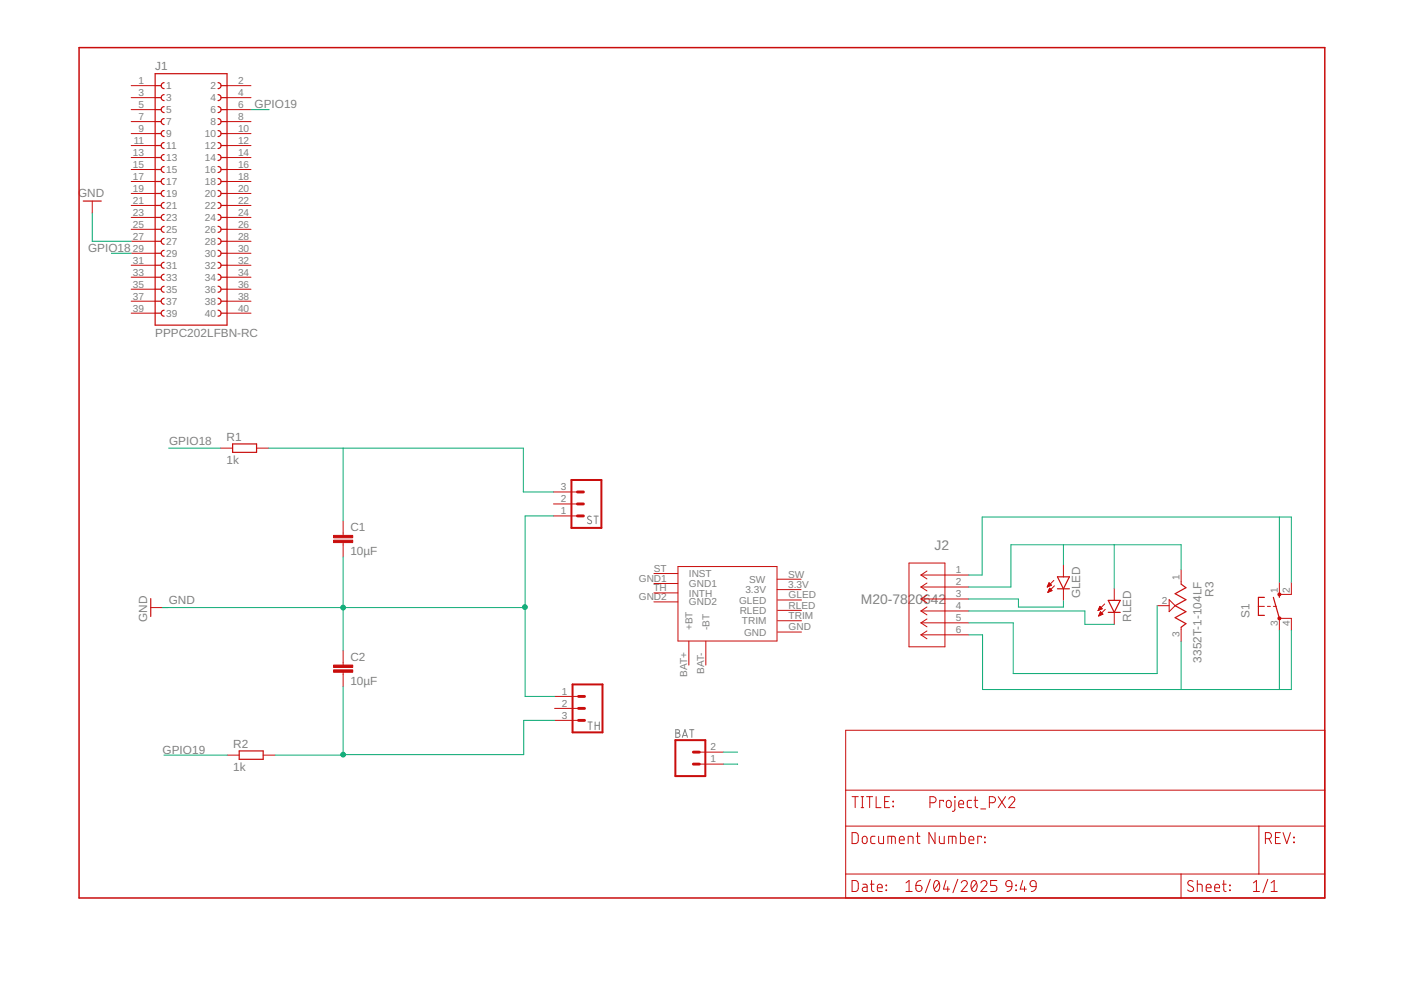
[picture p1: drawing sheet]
<svg xmlns="http://www.w3.org/2000/svg" width="297mm" height="210mm" viewBox="0 0 297 210" stroke-linecap="round" stroke-linejoin="round" font-family="sans-serif">
<g fill="none" stroke="#808080" stroke-width=".21">
<path d="M125.3 109.6a.41 .41 0 0 0-.6-.1 .41 .41 0 0 0 .1 .6l.5 .3a.44 .44 0 0 1-.1 .7 .44 .44 0 0 1-.7-.3M125.9 109.4h1M126.4 109.4v1.6M124.7 153.1h.9M125.1 153.1v1.6M126.2 153.1v1.6M126.2 153.8h.9M127.1 153.1v1.6M143.3 154.7h.4a.36 .36 0 0 1 .4 .4 .36 .36 0 0 1-.4 .3 .46 .46 0 0 1 .5 .5 .46 .46 0 0 1-.5 .4h-.4zM143.3 155.4h.4M144.7 156.3l.5-1.6 .6 1.6M144.8 155.9h.8"/>
<path d="M146.2 154.7h.9M146.7 154.7v1.6"/>
</g>
<path d="M16.8 10.1h264.1v180.3h-264.1z" fill="none" stroke="#c90d0c" stroke-width=".32"/>
<g fill="none" stroke="#c90d0c" stroke-width=".21">
<path d="M27.8 18.2h5.1M48.1 18.2h5.1M27.8 20.7h5.1M27.8 23.2h5.1M27.8 25.8h5.1M27.8 28.3h5.1M27.8 30.9h5.1M27.8 33.4h5.1M27.8 35.9h5.1M27.8 38.5h5.1M48.1 20.7h5.1M48.1 23.2h5.1"/>
<path d="M48.1 25.8h5.1M48.1 28.3h5.1M48.1 30.9h5.1M48.1 33.4h5.1M48.1 35.9h5.1M48.1 38.5h5.1M19.6 42.6v2.6M27.8 41h5.1M27.8 43.6h5.1M27.8 46.1h5.1M27.8 48.6h5.1M27.8 51.2h5.1"/>
<path d="M27.8 53.7h5.1M27.8 56.2h5.1M27.8 58.8h5.1M48.1 41h5.1M48.1 43.6h5.1M48.1 46.1h5.1M48.1 48.6h5.1M48.1 51.2h5.1M48.1 53.7h5.1M48.1 56.2h5.1M48.1 58.8h5.1M27.8 61.3h5.1"/>
<path d="M27.8 63.9h5.1M27.8 66.4h5.1M48.1 61.3h5.1M48.1 63.9h5.1M48.1 66.4h5.1M46.8 95h2.5M54.4 95h2.5M72.7 110.5v3M72.7 115v3.1M117.3 109.4h5.1M117.3 106.8h5.1M117.3 104.3h5.1"/>
<path d="M192.7 119.4h7.6v17.7h-7.6zM225.5 119.8v2.5M32 128.8h2.5M72.7 138v3M138.6 123.7h5.1M138.6 121.6h5.1M138.6 125.7h5.1M138.6 127.6h5.1M143.7 120.1h21v15.8h-21zM146 135.9v5.1M149.6 135.9v5.1M164.8 122.8h5"/>
<path d="M164.8 125h5M164.9 127.2h5M164.9 129.4h5M164.9 131.6h5M164.9 134h5M195.3 121.9h10.1M195.3 124.5h10.1M195.3 127h10.1M195.3 129.5h10.1M195.3 132.1h10.1M195.3 134.6h10.1M195.3 121.9l1.2 .8"/>
<path d="M195.3 124.5l1.2 .8M195.3 127l1.2 .8M195.3 129.5l1.2 .9M195.3 132.1l1.2 .8M195.3 134.6l1.2 .8M196.5 121.1l-1.2 .8M196.5 123.6l-1.2 .9M196.5 126.2l-1.2 .8M196.5 128.7l-1.2 .8M196.5 131.2l-1.2 .9M196.5 133.8l-1.2 .8M222.1 124.4h.1"/>
<path d="M222.1 124.3h.3M222.2 124.2h.5M222.2 124.1h.7M222.2 125.5h.2M222.2 123.9h.6M222.2 125.4h.5M222.3 123.8h.4M222.3 125.3h.6M222.4 123.7h.1M222.4 125.1h.6M222.4 123.6l-.4 .9M222.4 123.6l.5 .5-.9 .4"/>
<path d="M222.4 123.6h.1M222.4 125h.5M222.5 124.9h.2M222.5 124.8h.1M222.5 124.7l.6 .5-.9 .4zM223.4 123.1l-1.4 1.4M223.6 124.2l-1.4 1.4M225.5 124.8v2.6M232.9 129.4h.1M232.9 129.2h.4M233 129.1h.6M233 130.6h.1"/>
<path d="M233 129h.6M233 130.5h.3M233.1 128.9h.4M233.1 130.3h.5M233.1 128.8h.3M233.1 130.2h.7M233.2 130.1h.5M233.2 128.6h.1M233.2 128.6l.5 .5-.9 .4zM233.2 130h.4M233.3 129.8h.2M233.3 129.7h.1"/>
<path d="M233.8 130.2l-.5-.5-.4 .9M233.8 130.2l-.9 .4M234.2 128.1l-1.4 1.4M234.3 129.2l-1.4 1.4M236.2 124.8v2.5M236.2 129.8v2.6M245.3 128.4h2.6M247.9 127.1l1.3 1.3-1.3 1.3zM250.4 120.8v3M250.4 133v3M266.8 128.6h1.3M268.7 128.6h.6"/>
<path d="M270 128.6h.6M271.3 123.5v2.5h2.5v-2.5M271.3 133.6v-2.5h2.5v2.5M72.7 142.5v3.1M117.6 147.7h5.1M117.6 150.2h5.1M117.6 152.7h5.1M148.3 159.5h5.1M179.3 154.8h101.6v35.6h-101.6zM48.2 160.1h2.5M55.8 160.1h2.5M148.3 162h5.1"/>
<path d="M179.3 175.2h101.6M179.3 167.5h101.6M180.7 176.5l.8 .1 .4 .4 .1 1.2-.2 .4-.3 .2-.8 .1zM180.7 168.9h1.3M181.3 168.9v2.3M182.6 168.9h.5M182.6 171.2h.5M182.8 168.9v2.3M182.9 177.5l.5-.2a.92 .92 0 0 1 .2 1.5l-.4 .1-.4-.4zM183.7 168.9h1.3M184.4 168.9v2.3M185.5 177.3h-.6l-.3 .4 .1 1.1 .8 .1"/>
<path d="M185.8 168.9v2.3h1M186.3 177.3v1.2l.1 .3 .3 .1h.6v-1.6M187.6 169.9h.7M188.3 178.9v-1.6l1.4 .1 .1 1.5M188.6 168.9h-1v2.3h1M189 177.3v1.6M189.3 169.9l.1 .1zM189.3 170.9l.1 .1zM190.7 178.1h1a.55 .55 0 0 0-.3-.8 .55 .55 0 0 0-.7 .5l.1 1 .9 .1M192.6 178.9v-1.6l.9 .1 .1 1.5M194.3 177.3h.8M194.5 176.5l.1 2.1 .5 .3"/>
<path d="M197.2 170.2h.6a.65 .65 0 0 0 .7-.6 .65 .65 0 0 0-.7-.7h-.6v2.3M198.2 176.5v2.4l-1.2-2.4v2.4M199.2 177.3v1.2l.1 .3 .3 .1h.6v-1.6M200 169.9v-.2h-.8v1.5M200.7 169.9l.4-.2 .4 .2 .2 .8a.52 .52 0 0 1-.5 .5 .52 .52 0 0 1-.6-.5zM201.1 178.9v-1.6l1.5 .1 .1 1.5M201.9 177.3v1.6M202.4 168.9l.1 .1zM202.5 169.7v1.9l-.2 .3-.4 .1M203.3 170.5h1a.55 .55 0 0 0-.4-.8 .55 .55 0 0 0-.6 .5l.1 .9 .9 .1M203.6 176.5v2.4l.8-.1 .2-.2v-1.1l-.2-.2h-.8M205.4 178.1h1.1a.55 .55 0 0 0-.4-.8 .55 .55 0 0 0-.7 .5l.1 1 1 .1"/>
<path d="M206 169.7h-.7l-.2 .4 .1 1 .8 .1M206.5 169.7h.8M206.8 168.9v2l.1 .2 .4 .1M207.9 171.5h1.1M208.1 177.6v-.3h-.8v1.6M208.7 178.5l.2 .2zM208.7 177.5l.2 .1zM209.8 170.2h.6a.65 .65 0 0 0 .7-.6 .65 .65 0 0 0-.7-.7h-.6v2.3M211.6 168.9l1.6 2.3M213.2 168.9l-1.6 2.3M213.9 169.4a.64 .64 0 0 1 .9-.5 .64 .64 0 0 1 .2 1l-1.1 1.3h1.3M266.9 175.2v10.1"/>
<path d="M268.3 177.8h.6a.65 .65 0 0 0 .7-.6 .65 .65 0 0 0-.7-.7h-.6v2.4M269 177.8l.6 1.1M270.4 177.6h.8M271.5 176.5h-1.1v2.4h1.1M272 176.5l.8 2.4 .8-2.4M274.3 177.5l.1 .1zM274.3 178.5l.1 .2zM179.3 185.3h101.6M180.7 186.7h.8l.4 .4 .1 1.3-.2 .4-.3 .2h-.8zM182.9 187.5h.7l.3 .4v1.1h-.6a.46 .46 0 0 1-.5-.4 .46 .46 0 0 1 .5-.5h.6M184.5 187.5h.8M184.8 186.7v1.9l.1 .3 .4 .1"/>
<path d="M186 188.2h1a.54 .54 0 0 0-.3-.7 .54 .54 0 0 0-.7 .5l.1 .9 .9 .1M187.9 187.7l.1 .1zM187.9 188.7l.1 .1zM192.1 189h1.3M192.1 187.2l.6-.5v2.3M194.2 187.7h.8a.65 .65 0 0 1 .5 .7 .65 .65 0 0 1-.7 .6 .65 .65 0 0 1-.6-.6zM195.2 186.7l-.7 .3-.3 .7M197.2 186.4l-1 2.9M198.2 186.9a.62 .62 0 0 1 .8-.1 .62 .62 0 0 1 .2 .8 .99 .99 0 0 1-.8 1.4 1.62 1.62 0 0 1-.2-2.1zM199.1 187.2l-1 1.3M200.6 186.7l-.6 1.8h1.3M200.9 188v1"/>
<path d="M203.1 186.4l-1.1 2.9M203.8 187.2a.64 .64 0 0 1 .9-.5 .64 .64 0 0 1 .2 1l-1.1 1.3h1.3M206.1 186.9a.53 .53 0 0 1 .7-.2 .53 .53 0 0 1 .3 .6 1.34 1.34 0 0 1-.6 1.7 1.4 1.4 0 0 1-.4-2.1zM207 187.2l-1 1.3M208 187.2a.64 .64 0 0 1 .9-.5 .64 .64 0 0 1 .2 1l-1.1 1.3h1.3M211.3 186.7h-1.3v1h.8a.66 .66 0 0 1 .6 .7 .66 .66 0 0 1-.6 .6h-.8M213.4 186.9a.64 .64 0 0 1 .7-.2 .64 .64 0 0 1 .4 .6v.7h-.7a.62 .62 0 0 1-.4-1.1zM214.5 188l-.3 .7-.7 .3M215.4 188.7l.1 .1zM215.4 187.7l.1 .1zM216.8 186.7l-.5 1.8h1.3M217.2 188v1"/>
<path d="M218.5 186.9a.64 .64 0 0 1 .8-.2 .64 .64 0 0 1 .4 .6v.7h-.8a.62 .62 0 0 1-.4-1.1zM219.7 188l-.3 .7-.7 .3M250.4 185.3v5.1M252.9 186.9a.58 .58 0 0 0-.8-.1 .58 .58 0 0 0 0 .9l.7 .3a.58 .58 0 0 1 .1 .9 .58 .58 0 0 1-.9 0l-.2-.2M253.9 187.5l.9 .1 .1 1.4M253.9 186.7v2.3M255.7 188.2h1.1a.54 .54 0 0 0-.4-.7 .54 .54 0 0 0-.7 .5l.1 .9 1 .1M257.5 188.2h1.1a.54 .54 0 0 0-.4-.7 .54 .54 0 0 0-.7 .5l.2 .9 .9 .1M259.2 187.5h.8M259.5 186.7v2.1l.5 .2M260.7 188.7l.1 .1zM260.7 187.7l.1 .1z"/>
<path d="M265.7 189h1.3M265.7 187.2l.7-.5v2.3M268.8 186.4l-1 2.9M269.5 189h1.3M269.5 187.2l.7-.5v2.3"/>
</g>
<g fill="none" stroke="#c90d0c" stroke-width=".25">
<path d="M32.9 18.2h1.3M32.9 15.6h15.2v53.3h-15.2zM34.8 17.5a.63 .63 0 0 0-.6 .7 .63 .63 0 0 0 .6 .6M46.2 17.5a.63 .63 0 0 1 .7 .7 .63 .63 0 0 1-.7 .6M46.9 18.2h1.2M32.9 20.7h1.3M32.9 23.2h1.3M32.9 25.8h1.3M32.9 28.3h1.3M32.9 30.9h1.3M32.9 33.4h1.3M32.9 35.9h1.3"/>
<path d="M32.9 38.5h1.3M34.8 20.1a.63 .63 0 0 0-.6 .6 .63 .63 0 0 0 .6 .6M34.8 22.6a.63 .63 0 0 0-.6 .6 .63 .63 0 0 0 .6 .7M34.8 25.1a.63 .63 0 0 0-.6 .7 .63 .63 0 0 0 .6 .6M34.8 27.7a.63 .63 0 0 0-.6 .6 .63 .63 0 0 0 .6 .7M34.8 30.2a.63 .63 0 0 0-.6 .7 .63 .63 0 0 0 .6 .6M34.8 32.8a.63 .63 0 0 0-.6 .6 .63 .63 0 0 0 .6 .6M34.8 35.3a.63 .63 0 0 0-.6 .6 .63 .63 0 0 0 .6 .7M34.8 37.8a.63 .63 0 0 0-.6 .7 .63 .63 0 0 0 .6 .6M46.2 20.1a.63 .63 0 0 1 .7 .6 .63 .63 0 0 1-.7 .6M46.2 22.6a.63 .63 0 0 1 .7 .6 .63 .63 0 0 1-.7 .7M46.2 25.1a.63 .63 0 0 1 .7 .7 .63 .63 0 0 1-.7 .6"/>
<path d="M46.2 27.7a.63 .63 0 0 1 .7 .6 .63 .63 0 0 1-.7 .7M46.2 30.2a.63 .63 0 0 1 .7 .7 .63 .63 0 0 1-.7 .6M46.2 32.8a.63 .63 0 0 1 .7 .6 .63 .63 0 0 1-.7 .6M46.2 35.3a.63 .63 0 0 1 .7 .6 .63 .63 0 0 1-.7 .7M46.2 37.8a.63 .63 0 0 1 .7 .7 .63 .63 0 0 1-.7 .6M46.9 20.7h1.2M46.9 23.2h1.2M46.9 25.8h1.2M46.9 28.3h1.2M46.9 30.9h1.2M46.9 33.4h1.2M46.9 35.9h1.2"/>
<path d="M46.9 38.5h1.2M17.7 42.6h3.8M32.9 41h1.3M32.9 43.6h1.3M32.9 46.1h1.3M32.9 48.6h1.3M32.9 51.2h1.3M32.9 53.7h1.3M32.9 56.2h1.3M32.9 58.8h1.3M34.8 40.4a.63 .63 0 0 0-.6 .6 .63 .63 0 0 0 .6 .7M34.8 42.9a.63 .63 0 0 0-.6 .7 .63 .63 0 0 0 .6 .6"/>
<path d="M34.8 45.5a.63 .63 0 0 0-.6 .6 .63 .63 0 0 0 .6 .6M34.8 48a.63 .63 0 0 0-.6 .6 .63 .63 0 0 0 .6 .7M34.8 50.5a.63 .63 0 0 0-.6 .7 .63 .63 0 0 0 .6 .6M34.8 53.1a.63 .63 0 0 0-.6 .6 .63 .63 0 0 0 .6 .6M34.8 55.6a.63 .63 0 0 0-.6 .6 .63 .63 0 0 0 .6 .7M34.8 58.1a.63 .63 0 0 0-.6 .7 .63 .63 0 0 0 .6 .6M46.2 40.4a.63 .63 0 0 1 .7 .6 .63 .63 0 0 1-.7 .7M46.2 42.9a.63 .63 0 0 1 .7 .7 .63 .63 0 0 1-.7 .6M46.2 45.5a.63 .63 0 0 1 .7 .6 .63 .63 0 0 1-.7 .6M46.2 48a.63 .63 0 0 1 .7 .6 .63 .63 0 0 1-.7 .7M46.2 50.5a.63 .63 0 0 1 .7 .7 .63 .63 0 0 1-.7 .6M46.2 53.1a.63 .63 0 0 1 .7 .6 .63 .63 0 0 1-.7 .6"/>
<path d="M46.2 55.6a.63 .63 0 0 1 .7 .6 .63 .63 0 0 1-.7 .7M46.2 58.1a.63 .63 0 0 1 .7 .7 .63 .63 0 0 1-.7 .6M46.9 41h1.2M46.9 43.6h1.2M46.9 46.1h1.2M46.9 48.6h1.2M46.9 51.2h1.2M46.9 53.7h1.2M46.9 56.2h1.2M46.9 58.8h1.2M32.9 61.3h1.3M32.9 63.9h1.3"/>
<path d="M32.9 66.4h1.3M34.8 60.7a.63 .63 0 0 0-.6 .6 .63 .63 0 0 0 .6 .7M34.8 63.2a.63 .63 0 0 0-.6 .7 .63 .63 0 0 0 .6 .6M34.8 65.8a.63 .63 0 0 0-.6 .6 .63 .63 0 0 0 .6 .6M46.2 60.7a.63 .63 0 0 1 .7 .6 .63 .63 0 0 1-.7 .7M46.2 63.2a.63 .63 0 0 1 .7 .7 .63 .63 0 0 1-.7 .6M46.2 65.8a.63 .63 0 0 1 .7 .6 .63 .63 0 0 1-.7 .6M46.9 61.3h1.2M46.9 63.9h1.2M46.9 66.4h1.2M49.3 94.1h5.1v1.8h-5.1zM32 126.9v3.8"/>
<path d="M224.2 122.3h2.5l-1.2 2.5zM224.2 124.8h2.5M235 127.3h2.5l-1.3 2.5zM235 129.8h2.5M250.4 123.8l1 .8-2.2 1.3 2.2 1.2-2.2 1.3 2.2 1.3-2.2 1.3 2.2 1.2-1 .8M268.1 126.7h-1.3v3.8h1.3M270 126.7l1.3 4.4M271.3 126v.7M50.7 159.2h5.1v1.8h-5.1z"/>
</g>
<g fill="#c90d0c" stroke="#c90d0c" stroke-width=".21">
<circle cx="271.3" cy="131.1" r=".32"/>
<circle cx="271.3" cy="126" r=".32"/>
</g>
<g fill="#c90d0c" stroke="#c90d0c" stroke-width=".21">
<path d="M70.7 114.5h4.1v.5h-4.1z"/>
<path d="M70.7 113.5h4.1v.5h-4.1z"/>
<path d="M70.7 142h4.1v.5h-4.1z"/>
<path d="M70.7 141h4.1v.5h-4.1z"/>
</g>
<path d="M121.2 101.8h6.3v10.1h-6.3zM121.4 145.1h6.3v10.2h-6.3zM143.2 156.9h6.3v7.6h-6.3z" fill="none" stroke="#c90d0c" stroke-width=".42"/>
<path d="M122.4 104.3h1.3M122.4 106.8h1.3M122.4 109.4h1.3M122.7 152.7h1.2M122.7 150.2h1.2M122.7 147.7h1.2M147 159.5h1.3M147 162h1.3" fill="none" stroke="#c90d0c" stroke-width=".61"/>
<g fill="none" stroke="#0dab76" stroke-width=".21">
<path d="M53.2 23.2h3.9M19.6 45.2v6h8.2M27.8 53.7h-4.1M35.8 95h11M56.9 95h54.1v9.3h6.3M72.7 95v15.5M72.7 118.1v19.9M117.3 109.4h-6v38.3h6.3M225.5 115.5v4.3M236.2 115.5v9.3M271.3 109.6v13.9M34.5 128.8h76.8"/>
<path d="M205.4 121.9h2.8v-12.3h65.6v13.9M205.4 127h10.5v1.7h9.6v-1.3M205.4 129.5h24.6v2.9h6.2M245.3 128.4v14.4h-30.5v-10.7h-9.4M250.4 120.8v-5.3h-36.1v9h-8.9M250.4 136v10.2M271.3 133.6v12.6M273.8 133.6v12.6h-65.5v-11.6h-2.9M72.7 145.6v14.5h-14.4M117.6 152.7h-6.6v7.3h-38.3M153.4 159.5h3M34.8 160.1h13.4"/>
<path d="M153.4 162h3"/>
</g>
<g fill="#0dab76" stroke="#0dab76" stroke-width=".21">
<circle cx="72.7" cy="128.8" r=".51"/>
<circle cx="111.3" cy="128.7" r=".51"/>
<circle cx="72.7" cy="160" r=".51"/>
</g>
<g font-size="2.9" fill="#808080">
<text x="198.2" y="116.6">J2</text>
<text x="182.5" y="128">M20-7820642</text>
</g>
<g font-size="2.5" fill="#808080">
<text x="32.9" y="14.9">J1</text>
<text x="54" y="22.8">GPIO19</text>
<text x="16.6" y="41.9">GND</text>
<text x="18.7" y="53.4">GPIO18</text>
<text x="32.9" y="71.5">PPPC202LFBN-RC</text>
<text x="35.9" y="94.4">GPIO18</text>
<text x="48" y="93.5">R1</text>
<text x="48" y="98.3">1k</text>
<text x="74.3" y="112.6">C1</text>
<text x="74.3" y="117.7">10µF</text>
<text x="31.2" y="131.8" transform="rotate(-90 31.2 131.8)">GND</text>
<text x="35.8" y="128">GND</text>
<text x="229" y="126.9" transform="rotate(-90 229 126.9)">GLED</text>
<text x="239.8" y="131.9" transform="rotate(-90 239.8 131.9)">RLED</text>
<text x="257.3" y="126.5" transform="rotate(-90 257.3 126.5)">R3</text>
<text x="264.9" y="131.1" transform="rotate(-90 264.9 131.1)">S1</text>
<text x="74.3" y="140.1">C2</text>
<text x="254.7" y="140.5" transform="rotate(-90 254.7 140.5)">3352T-1-104LF</text>
<text x="74.3" y="145.2">10µF</text>
<text x="34.5" y="159.8">GPIO19</text>
<text x="49.4" y="158.6">R2</text>
<text x="49.4" y="163.4">1k</text>
</g>
<g font-size="2.1" fill="#808080">
<text x="29.4" y="17.8">1</text>
<text x="50.5" y="17.8">2</text>
<text x="29.4" y="20.3">3</text>
<text x="29.4" y="22.9">5</text>
<text x="35.2" y="18.9">1</text>
<text x="35.2" y="21.5">3</text>
<text x="35.2" y="24">5</text>
<text x="44.6" y="18.9">2</text>
<text x="44.6" y="21.5">4</text>
<text x="44.6" y="24">6</text>
<text x="50.5" y="20.3">4</text>
<text x="50.5" y="22.9">6</text>
<text x="29.4" y="25.4">7</text>
<text x="29.4" y="28">9</text>
<text x="35.2" y="26.5">7</text>
<text x="35.2" y="29.1">9</text>
<text x="43.4" y="29.1">10</text>
<text x="44.6" y="26.5">8</text>
<text x="50.5" y="25.4">8</text>
<text x="50.5" y="28">10</text>
<text x="28.2" y="33">13</text>
<text x="28.2" y="35.6">15</text>
<text x="28.3" y="30.5">11</text>
<text x="35.2" y="31.6">11</text>
<text x="35.2" y="34.2">13</text>
<text x="43.4" y="31.6">12</text>
<text x="43.4" y="34.2">14</text>
<text x="50.5" y="30.5">12</text>
<text x="50.5" y="33">14</text>
<text x="50.5" y="35.6">16</text>
<text x="28.2" y="38.1">17</text>
<text x="28.2" y="40.7">19</text>
<text x="35.2" y="36.7">15</text>
<text x="35.2" y="39.2">17</text>
<text x="35.2" y="41.8">19</text>
<text x="43.4" y="36.7">16</text>
<text x="43.4" y="39.2">18</text>
<text x="43.4" y="41.8">20</text>
<text x="50.5" y="38.1">18</text>
<text x="50.5" y="40.7">20</text>
<text x="28.2" y="43.2">21</text>
<text x="28.2" y="45.7">23</text>
<text x="35.2" y="44.3">21</text>
<text x="35.2" y="46.9">23</text>
<text x="43.4" y="44.3">22</text>
<text x="43.4" y="46.9">24</text>
<text x="50.5" y="43.2">22</text>
<text x="50.5" y="45.7">24</text>
<text x="28.2" y="48.3">25</text>
<text x="28.2" y="50.8">27</text>
<text x="28.2" y="53.4">29</text>
<text x="35.2" y="49.4">25</text>
<text x="35.2" y="51.9">27</text>
<text x="43.4" y="49.4">26</text>
<text x="43.4" y="51.9">28</text>
<text x="50.5" y="48.3">26</text>
<text x="50.5" y="50.8">28</text>
<text x="50.5" y="53.4">30</text>
<text x="28.2" y="55.9">31</text>
<text x="28.2" y="58.4">33</text>
<text x="35.2" y="54.5">29</text>
<text x="35.2" y="57">31</text>
<text x="35.2" y="59.5">33</text>
<text x="43.4" y="54.5">30</text>
<text x="43.4" y="57">32</text>
<text x="43.4" y="59.5">34</text>
<text x="50.5" y="55.9">32</text>
<text x="50.5" y="58.4">34</text>
<text x="28.2" y="61">35</text>
<text x="28.2" y="63.5">37</text>
<text x="35.2" y="62.1">35</text>
<text x="35.2" y="64.6">37</text>
<text x="43.4" y="62.1">36</text>
<text x="43.4" y="64.6">38</text>
<text x="50.5" y="61">36</text>
<text x="50.5" y="63.5">38</text>
<text x="28.2" y="66.1">39</text>
<text x="35.2" y="67.2">39</text>
<text x="43.4" y="67.2">40</text>
<text x="50.5" y="66.1">40</text>
<text x="118.9" y="106.5">2</text>
<text x="118.9" y="104">3</text>
<text x="118.9" y="109">1</text>
<text x="135.4" y="123.4">GND1</text>
<text x="138.5" y="125.4">TH</text>
<text x="138.7" y="121.3">ST</text>
<text x="146.1" y="122.4">INST</text>
<text x="146.1" y="124.5">GND1</text>
<text x="158" y="125.8">3.3V</text>
<text x="158.9" y="123.6">SW</text>
<text x="167.1" y="122.5">SW</text>
<text x="167.1" y="124.7">3.3V</text>
<text x="202.7" y="121.6">1</text>
<text x="202.7" y="124.1">2</text>
<text x="250.1" y="123" transform="rotate(-90 250.1 123)">1</text>
<text x="270.9" y="125.7" transform="rotate(-90 270.9 125.7)">1</text>
<text x="273.4" y="125.7" transform="rotate(-90 273.4 125.7)">2</text>
<text x="135.4" y="127.3">GND2</text>
<text x="146.1" y="126.5">INTH</text>
<text x="146.1" y="128.4">GND2</text>
<text x="156.7" y="128">GLED</text>
<text x="156.8" y="130.2">RLED</text>
<text x="167.2" y="126.9">GLED</text>
<text x="167.2" y="129.1">RLED</text>
<text x="167.2" y="131.3">TRIM</text>
<text x="202.7" y="126.6">3</text>
<text x="202.7" y="129.2">4</text>
<text x="202.7" y="131.7">5</text>
<text x="246.3" y="128.1">2</text>
<text x="146.8" y="133.6" transform="rotate(-90 146.8 133.6)">+BT</text>
<text x="150.4" y="133.6" transform="rotate(-90 150.4 133.6)">-BT</text>
<text x="157.3" y="132.4">TRIM</text>
<text x="157.8" y="134.8">GND</text>
<text x="167.2" y="133.7">GND</text>
<text x="202.7" y="134.3">6</text>
<text x="250.1" y="135" transform="rotate(-90 250.1 135)">3</text>
<text x="270.9" y="132.7" transform="rotate(-90 270.9 132.7)">3</text>
<text x="273.4" y="132.7" transform="rotate(-90 273.4 132.7)">4</text>
<text x="145.7" y="143.5" transform="rotate(-90 145.7 143.5)">BAT+</text>
<text x="149.3" y="142.9" transform="rotate(-90 149.3 142.9)">BAT-</text>
<text x="119.1" y="147.3">1</text>
<text x="119.1" y="149.8">2</text>
<text x="119.1" y="152.4">3</text>
<text x="150.6" y="161.6">1</text>
<text x="150.6" y="159.1">2</text>
</g>
</svg>
